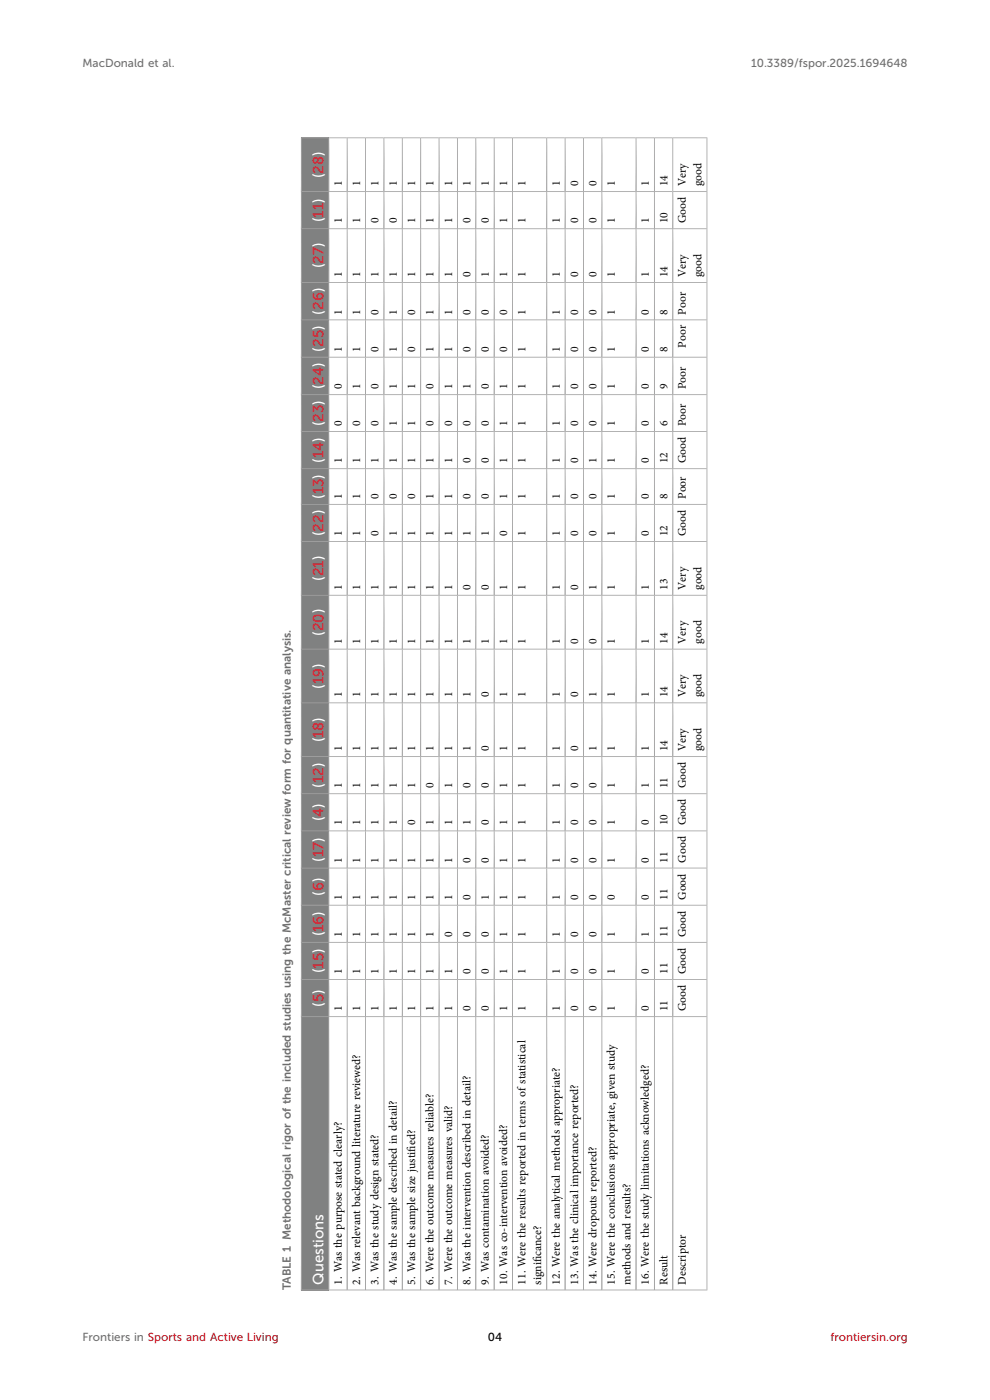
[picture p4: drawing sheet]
<svg xmlns="http://www.w3.org/2000/svg" width="210mm" height="297mm" viewBox="0 0 210 297" stroke-linecap="round" stroke-linejoin="round" font-family="sans-serif">
<g fill="#808181">
<path d="M63.8 215.8h5.9v58h-5.9z" fill-rule="evenodd"/>
<path d="M63.8 207.9h5.9v7.9h-5.9z" fill-rule="evenodd"/>
<path d="M63.8 200h5.9v7.9h-5.9z" fill-rule="evenodd"/>
<path d="M63.8 192.1h5.9v7.9h-5.9z" fill-rule="evenodd"/>
<path d="M63.8 184.2h5.9v7.9h-5.9z" fill-rule="evenodd"/>
<path d="M63.8 176.4h5.9v7.8h-5.9z" fill-rule="evenodd"/>
<path d="M63.8 168.5h5.9v7.9h-5.9z" fill-rule="evenodd"/>
<path d="M63.8 160.6h5.9v7.9h-5.9z" fill-rule="evenodd"/>
<path d="M63.8 149.2h5.9v11.4h-5.9z" fill-rule="evenodd"/>
<path d="M63.8 137.8h5.9v11.4h-5.9z" fill-rule="evenodd"/>
<path d="M63.8 126.4h5.9v11.4h-5.9z" fill-rule="evenodd"/>
<path d="M63.8 115h5.9v11.4h-5.9z" fill-rule="evenodd"/>
<path d="M63.8 107.1h5.9v7.9h-5.9z" fill-rule="evenodd"/>
<path d="M63.8 99.5h5.9v7.6h-5.9z" fill-rule="evenodd"/>
<path d="M63.8 91.6h5.9v7.9h-5.9z" fill-rule="evenodd"/>
<path d="M63.8 83.8h5.9v7.8h-5.9z" fill-rule="evenodd"/>
<path d="M63.8 75.9h5.9v7.9h-5.9z" fill-rule="evenodd"/>
<path d="M63.8 67.9h5.9v8h-5.9z" fill-rule="evenodd"/>
<path d="M63.8 60h5.9v7.9h-5.9z" fill-rule="evenodd"/>
<path d="M63.8 48.6h5.9v11.4h-5.9z" fill-rule="evenodd"/>
<path d="M63.8 40.7h5.9v7.9h-5.9z" fill-rule="evenodd"/>
<path d="M63.8 29.1h5.9v11.6h-5.9z" fill-rule="evenodd"/>
</g>
<g fill="none" stroke="#a3a3a3" stroke-width=".21">
<path d="M63.8 29.2h86.2M63.9 29.2v244.6M69.7 29.2v244.6M73.6 29.2v244.6M77.5 29.2v244.6M81.4 29.2v244.6M85.3 29.2v244.6M89.2 29.2v244.6M93.1 29.2v244.6M97 29.2v244.6M100.9 29.2v244.6M104.8 29.2v244.6"/>
<path d="M108.7 29.2v244.6M116 29.2v244.6M119.9 29.2v244.6M123.8 29.2v244.6M127.7 29.2v244.6M134.9 29.2v244.6M138.8 29.2v244.6M142.7 29.2v244.6M150 29.2v244.6M63.8 59.9h86.2M63.8 48.5h86.2M63.8 40.6h86.2"/>
<path d="M63.8 75.8h86.2M63.8 67.9h86.2M63.8 99.4h86.2M63.8 91.6h86.2M63.8 83.7h86.2M63.8 114.9h86.2M63.8 107h86.2M63.8 137.7h86.2M63.8 126.3h86.2M63.8 149.1h86.2M63.8 176.3h86.2M63.8 168.4h86.2"/>
<path d="M63.8 160.5h86.2M63.8 199.9h86.2M63.8 192h86.2M63.8 184.2h86.2M63.8 215.7h86.2M63.8 207.8h86.2M63.8 273.7h86.2"/>
</g>
<g font-size="3.2" fill="#fff">
<text x="68.6" y="37.8" transform="rotate(-90 68.6 37.8)">(28)</text>
<text x="68.6" y="47.1" transform="rotate(-90 68.6 47.1)">(11)</text>
<text x="68.6" y="56.9" transform="rotate(-90 68.6 56.9)">(27)</text>
<text x="68.6" y="66.7" transform="rotate(-90 68.6 66.7)">(26)</text>
<text x="68.6" y="74.6" transform="rotate(-90 68.6 74.6)">(25)</text>
<text x="68.6" y="82.6" transform="rotate(-90 68.6 82.6)">(24)</text>
<text x="68.6" y="90.4" transform="rotate(-90 68.6 90.4)">(23)</text>
<text x="68.6" y="98.2" transform="rotate(-90 68.6 98.2)">(14)</text>
<text x="68.6" y="105.9" transform="rotate(-90 68.6 105.9)">(13)</text>
<text x="68.6" y="113.7" transform="rotate(-90 68.6 113.7)">(22)</text>
<text x="68.6" y="123.2" transform="rotate(-90 68.6 123.2)">(21)</text>
<text x="68.6" y="134.9" transform="rotate(-90 68.6 134.9)">(20)</text>
<text x="68.6" y="146.1" transform="rotate(-90 68.6 146.1)">(19)</text>
<text x="68.6" y="157.5" transform="rotate(-90 68.6 157.5)">(18)</text>
<text x="68.6" y="167.1" transform="rotate(-90 68.6 167.1)">(12)</text>
<text x="68.6" y="174.2" transform="rotate(-90 68.6 174.2)">(4)</text>
<text x="68.6" y="182.8" transform="rotate(-90 68.6 182.8)">(17)</text>
<text x="68.6" y="190" transform="rotate(-90 68.6 190)">(6)</text>
<text x="68.6" y="198.7" transform="rotate(-90 68.6 198.7)">(16)</text>
<text x="68.6" y="206.5" transform="rotate(-90 68.6 206.5)">(15)</text>
<text x="68.6" y="213.6" transform="rotate(-90 68.6 213.6)">(5)</text>
<text x="68.6" y="272.5" transform="rotate(-90 68.6 272.5)">Questions</text>
</g>
<g font-size="2.5" fill="#707070">
<text x="17.5" y="14.3">MacDonald et al.</text>
<text x="159.3" y="14.3">10.3389/fspor.2025.1694648</text>
<text x="61.7" y="273.8" transform="rotate(-90 61.7 273.8)">TABLE 1 Methodological rigor of the included studies using the McMaster critical review form for quantitative analysis.</text>
<text x="17.5" y="284.5">Frontiers in Sports and Active Living</text>
</g>
<g font-size="2.5">
<text x="72.5" y="39.5" transform="rotate(-90 72.5 39.5)">1</text>
<text x="76.4" y="39.5" transform="rotate(-90 76.4 39.5)">1</text>
<text x="80.3" y="39.5" transform="rotate(-90 80.3 39.5)">1</text>
<text x="84.2" y="39.5" transform="rotate(-90 84.2 39.5)">1</text>
<text x="88.1" y="39.5" transform="rotate(-90 88.1 39.5)">1</text>
<text x="92" y="39.5" transform="rotate(-90 92 39.5)">1</text>
<text x="95.9" y="39.5" transform="rotate(-90 95.9 39.5)">1</text>
<text x="99.8" y="39.5" transform="rotate(-90 99.8 39.5)">1</text>
<text x="103.7" y="39.5" transform="rotate(-90 103.7 39.5)">1</text>
<text x="107.6" y="39.5" transform="rotate(-90 107.6 39.5)">1</text>
<text x="111.5" y="39.5" transform="rotate(-90 111.5 39.5)">1</text>
<text x="118.7" y="39.5" transform="rotate(-90 118.7 39.5)">1</text>
<text x="122.6" y="39.5" transform="rotate(-90 122.6 39.5)">0</text>
<text x="126.5" y="39.5" transform="rotate(-90 126.5 39.5)">0</text>
<text x="130.4" y="39.5" transform="rotate(-90 130.4 39.5)">1</text>
<text x="137.7" y="39.5" transform="rotate(-90 137.7 39.5)">1</text>
<text x="141.6" y="39.5" transform="rotate(-90 141.6 39.5)">14</text>
<text x="145.5" y="39.5" transform="rotate(-90 145.5 39.5)">Very</text>
<text x="148.8" y="39.5" transform="rotate(-90 148.8 39.5)">good</text>
<text x="72.5" y="47.4" transform="rotate(-90 72.5 47.4)">1</text>
<text x="76.4" y="47.4" transform="rotate(-90 76.4 47.4)">1</text>
<text x="80.3" y="47.4" transform="rotate(-90 80.3 47.4)">0</text>
<text x="84.2" y="47.4" transform="rotate(-90 84.2 47.4)">0</text>
<text x="88.1" y="47.4" transform="rotate(-90 88.1 47.4)">1</text>
<text x="92" y="47.4" transform="rotate(-90 92 47.4)">1</text>
<text x="95.9" y="47.4" transform="rotate(-90 95.9 47.4)">1</text>
<text x="99.8" y="47.4" transform="rotate(-90 99.8 47.4)">0</text>
<text x="103.7" y="47.4" transform="rotate(-90 103.7 47.4)">0</text>
<text x="107.6" y="47.4" transform="rotate(-90 107.6 47.4)">1</text>
<text x="111.5" y="47.4" transform="rotate(-90 111.5 47.4)">1</text>
<text x="118.7" y="47.4" transform="rotate(-90 118.7 47.4)">1</text>
<text x="122.6" y="47.4" transform="rotate(-90 122.6 47.4)">0</text>
<text x="126.5" y="47.4" transform="rotate(-90 126.5 47.4)">0</text>
<text x="130.4" y="47.4" transform="rotate(-90 130.4 47.4)">1</text>
<text x="137.7" y="47.4" transform="rotate(-90 137.7 47.4)">1</text>
<text x="141.6" y="47.4" transform="rotate(-90 141.6 47.4)">10</text>
<text x="145.5" y="47.4" transform="rotate(-90 145.5 47.4)">Good</text>
<text x="72.5" y="58.8" transform="rotate(-90 72.5 58.8)">1</text>
<text x="76.4" y="58.8" transform="rotate(-90 76.4 58.8)">1</text>
<text x="80.3" y="58.8" transform="rotate(-90 80.3 58.8)">1</text>
<text x="84.2" y="58.8" transform="rotate(-90 84.2 58.8)">1</text>
<text x="88.1" y="58.8" transform="rotate(-90 88.1 58.8)">1</text>
<text x="92" y="58.8" transform="rotate(-90 92 58.8)">1</text>
<text x="95.9" y="58.8" transform="rotate(-90 95.9 58.8)">1</text>
<text x="99.8" y="58.8" transform="rotate(-90 99.8 58.8)">0</text>
<text x="103.7" y="58.8" transform="rotate(-90 103.7 58.8)">1</text>
<text x="107.6" y="58.8" transform="rotate(-90 107.6 58.8)">1</text>
<text x="111.5" y="58.8" transform="rotate(-90 111.5 58.8)">1</text>
<text x="118.7" y="58.8" transform="rotate(-90 118.7 58.8)">1</text>
<text x="122.6" y="58.8" transform="rotate(-90 122.6 58.8)">0</text>
<text x="126.5" y="58.8" transform="rotate(-90 126.5 58.8)">0</text>
<text x="130.4" y="58.8" transform="rotate(-90 130.4 58.8)">1</text>
<text x="137.7" y="58.8" transform="rotate(-90 137.7 58.8)">1</text>
<text x="141.6" y="58.8" transform="rotate(-90 141.6 58.8)">14</text>
<text x="145.5" y="58.8" transform="rotate(-90 145.5 58.8)">Very</text>
<text x="148.8" y="58.8" transform="rotate(-90 148.8 58.8)">good</text>
<text x="72.5" y="66.7" transform="rotate(-90 72.5 66.7)">1</text>
<text x="76.4" y="66.7" transform="rotate(-90 76.4 66.7)">1</text>
<text x="80.3" y="66.7" transform="rotate(-90 80.3 66.7)">0</text>
<text x="84.2" y="66.7" transform="rotate(-90 84.2 66.7)">1</text>
<text x="88.1" y="66.7" transform="rotate(-90 88.1 66.7)">0</text>
<text x="92" y="66.7" transform="rotate(-90 92 66.7)">1</text>
<text x="95.9" y="66.7" transform="rotate(-90 95.9 66.7)">1</text>
<text x="99.8" y="66.7" transform="rotate(-90 99.8 66.7)">0</text>
<text x="103.7" y="66.7" transform="rotate(-90 103.7 66.7)">0</text>
<text x="107.6" y="66.7" transform="rotate(-90 107.6 66.7)">0</text>
<text x="111.5" y="66.7" transform="rotate(-90 111.5 66.7)">1</text>
<text x="118.7" y="66.7" transform="rotate(-90 118.7 66.7)">1</text>
<text x="122.6" y="66.7" transform="rotate(-90 122.6 66.7)">0</text>
<text x="126.5" y="66.7" transform="rotate(-90 126.5 66.7)">0</text>
<text x="130.4" y="66.7" transform="rotate(-90 130.4 66.7)">1</text>
<text x="137.7" y="66.7" transform="rotate(-90 137.7 66.7)">0</text>
<text x="141.6" y="66.7" transform="rotate(-90 141.6 66.7)">8</text>
<text x="145.5" y="66.7" transform="rotate(-90 145.5 66.7)">Poor</text>
<text x="72.5" y="74.6" transform="rotate(-90 72.5 74.6)">1</text>
<text x="76.4" y="74.6" transform="rotate(-90 76.4 74.6)">1</text>
<text x="80.3" y="74.6" transform="rotate(-90 80.3 74.6)">0</text>
<text x="84.2" y="74.6" transform="rotate(-90 84.2 74.6)">1</text>
<text x="88.1" y="74.6" transform="rotate(-90 88.1 74.6)">0</text>
<text x="92" y="74.6" transform="rotate(-90 92 74.6)">1</text>
<text x="95.9" y="74.6" transform="rotate(-90 95.9 74.6)">1</text>
<text x="99.8" y="74.6" transform="rotate(-90 99.8 74.6)">0</text>
<text x="103.7" y="74.6" transform="rotate(-90 103.7 74.6)">0</text>
<text x="107.6" y="74.6" transform="rotate(-90 107.6 74.6)">0</text>
<text x="111.5" y="74.6" transform="rotate(-90 111.5 74.6)">1</text>
<text x="118.7" y="74.6" transform="rotate(-90 118.7 74.6)">1</text>
<text x="122.6" y="74.6" transform="rotate(-90 122.6 74.6)">0</text>
<text x="126.5" y="74.6" transform="rotate(-90 126.5 74.6)">0</text>
<text x="130.4" y="74.6" transform="rotate(-90 130.4 74.6)">1</text>
<text x="137.7" y="74.6" transform="rotate(-90 137.7 74.6)">0</text>
<text x="141.6" y="74.6" transform="rotate(-90 141.6 74.6)">8</text>
<text x="145.5" y="73.8" transform="rotate(-90 145.5 73.8)">Poor</text>
<text x="72.5" y="82.6" transform="rotate(-90 72.5 82.6)">0</text>
<text x="76.4" y="82.6" transform="rotate(-90 76.4 82.6)">1</text>
<text x="80.3" y="82.6" transform="rotate(-90 80.3 82.6)">0</text>
<text x="84.2" y="82.6" transform="rotate(-90 84.2 82.6)">1</text>
<text x="88.1" y="82.6" transform="rotate(-90 88.1 82.6)">1</text>
<text x="92" y="82.6" transform="rotate(-90 92 82.6)">0</text>
<text x="95.9" y="82.6" transform="rotate(-90 95.9 82.6)">1</text>
<text x="99.8" y="82.6" transform="rotate(-90 99.8 82.6)">1</text>
<text x="103.7" y="82.6" transform="rotate(-90 103.7 82.6)">0</text>
<text x="107.6" y="82.6" transform="rotate(-90 107.6 82.6)">1</text>
<text x="111.5" y="82.6" transform="rotate(-90 111.5 82.6)">1</text>
<text x="118.7" y="82.6" transform="rotate(-90 118.7 82.6)">1</text>
<text x="122.6" y="82.6" transform="rotate(-90 122.6 82.6)">0</text>
<text x="126.5" y="82.6" transform="rotate(-90 126.5 82.6)">0</text>
<text x="130.4" y="82.6" transform="rotate(-90 130.4 82.6)">1</text>
<text x="137.7" y="82.6" transform="rotate(-90 137.7 82.6)">0</text>
<text x="141.6" y="82.6" transform="rotate(-90 141.6 82.6)">9</text>
<text x="145.5" y="82.6" transform="rotate(-90 145.5 82.6)">Poor</text>
<text x="72.5" y="90.4" transform="rotate(-90 72.5 90.4)">0</text>
<text x="76.4" y="90.4" transform="rotate(-90 76.4 90.4)">0</text>
<text x="80.3" y="90.4" transform="rotate(-90 80.3 90.4)">0</text>
<text x="84.2" y="90.4" transform="rotate(-90 84.2 90.4)">1</text>
<text x="88.1" y="90.4" transform="rotate(-90 88.1 90.4)">1</text>
<text x="92" y="90.4" transform="rotate(-90 92 90.4)">0</text>
<text x="95.9" y="90.4" transform="rotate(-90 95.9 90.4)">0</text>
<text x="99.8" y="90.4" transform="rotate(-90 99.8 90.4)">0</text>
<text x="103.7" y="90.4" transform="rotate(-90 103.7 90.4)">0</text>
<text x="107.6" y="90.4" transform="rotate(-90 107.6 90.4)">1</text>
<text x="111.5" y="90.4" transform="rotate(-90 111.5 90.4)">1</text>
<text x="118.7" y="90.4" transform="rotate(-90 118.7 90.4)">1</text>
<text x="122.6" y="90.4" transform="rotate(-90 122.6 90.4)">0</text>
<text x="126.5" y="90.4" transform="rotate(-90 126.5 90.4)">0</text>
<text x="130.4" y="90.4" transform="rotate(-90 130.4 90.4)">1</text>
<text x="137.7" y="90.4" transform="rotate(-90 137.7 90.4)">0</text>
<text x="141.6" y="90.4" transform="rotate(-90 141.6 90.4)">6</text>
<text x="145.5" y="90.4" transform="rotate(-90 145.5 90.4)">Poor</text>
<text x="72.5" y="98.3" transform="rotate(-90 72.5 98.3)">1</text>
<text x="76.4" y="98.3" transform="rotate(-90 76.4 98.3)">1</text>
<text x="80.3" y="98.3" transform="rotate(-90 80.3 98.3)">1</text>
<text x="84.2" y="98.3" transform="rotate(-90 84.2 98.3)">1</text>
<text x="88.1" y="98.3" transform="rotate(-90 88.1 98.3)">1</text>
<text x="92" y="98.3" transform="rotate(-90 92 98.3)">1</text>
<text x="95.9" y="98.3" transform="rotate(-90 95.9 98.3)">1</text>
<text x="99.8" y="98.3" transform="rotate(-90 99.8 98.3)">0</text>
<text x="103.7" y="98.3" transform="rotate(-90 103.7 98.3)">0</text>
<text x="107.6" y="98.3" transform="rotate(-90 107.6 98.3)">1</text>
<text x="111.5" y="98.3" transform="rotate(-90 111.5 98.3)">1</text>
<text x="118.7" y="98.3" transform="rotate(-90 118.7 98.3)">1</text>
<text x="122.6" y="98.3" transform="rotate(-90 122.6 98.3)">0</text>
<text x="126.5" y="98.3" transform="rotate(-90 126.5 98.3)">1</text>
<text x="130.4" y="98.3" transform="rotate(-90 130.4 98.3)">1</text>
<text x="137.7" y="98.3" transform="rotate(-90 137.7 98.3)">0</text>
<text x="141.6" y="98.3" transform="rotate(-90 141.6 98.3)">12</text>
<text x="145.5" y="98.3" transform="rotate(-90 145.5 98.3)">Good</text>
<text x="72.5" y="105.9" transform="rotate(-90 72.5 105.9)">1</text>
<text x="76.4" y="105.9" transform="rotate(-90 76.4 105.9)">1</text>
<text x="80.3" y="105.9" transform="rotate(-90 80.3 105.9)">0</text>
<text x="84.2" y="105.9" transform="rotate(-90 84.2 105.9)">0</text>
<text x="88.1" y="105.9" transform="rotate(-90 88.1 105.9)">0</text>
<text x="92" y="105.9" transform="rotate(-90 92 105.9)">1</text>
<text x="95.9" y="105.9" transform="rotate(-90 95.9 105.9)">1</text>
<text x="99.8" y="105.9" transform="rotate(-90 99.8 105.9)">0</text>
<text x="103.7" y="105.9" transform="rotate(-90 103.7 105.9)">0</text>
<text x="107.6" y="105.9" transform="rotate(-90 107.6 105.9)">1</text>
<text x="111.5" y="105.9" transform="rotate(-90 111.5 105.9)">1</text>
<text x="118.7" y="105.9" transform="rotate(-90 118.7 105.9)">1</text>
<text x="122.6" y="105.9" transform="rotate(-90 122.6 105.9)">0</text>
<text x="126.5" y="105.9" transform="rotate(-90 126.5 105.9)">0</text>
<text x="130.4" y="105.9" transform="rotate(-90 130.4 105.9)">1</text>
<text x="137.7" y="105.9" transform="rotate(-90 137.7 105.9)">0</text>
<text x="141.6" y="105.9" transform="rotate(-90 141.6 105.9)">8</text>
<text x="145.5" y="105.9" transform="rotate(-90 145.5 105.9)">Poor</text>
<text x="72.5" y="113.7" transform="rotate(-90 72.5 113.7)">1</text>
<text x="76.4" y="113.7" transform="rotate(-90 76.4 113.7)">1</text>
<text x="80.3" y="113.7" transform="rotate(-90 80.3 113.7)">0</text>
<text x="84.2" y="113.7" transform="rotate(-90 84.2 113.7)">1</text>
<text x="88.1" y="113.7" transform="rotate(-90 88.1 113.7)">1</text>
<text x="92" y="113.7" transform="rotate(-90 92 113.7)">1</text>
<text x="95.9" y="113.7" transform="rotate(-90 95.9 113.7)">1</text>
<text x="99.8" y="113.7" transform="rotate(-90 99.8 113.7)">1</text>
<text x="103.7" y="113.7" transform="rotate(-90 103.7 113.7)">1</text>
<text x="107.6" y="113.7" transform="rotate(-90 107.6 113.7)">0</text>
<text x="111.5" y="113.7" transform="rotate(-90 111.5 113.7)">1</text>
<text x="118.7" y="113.7" transform="rotate(-90 118.7 113.7)">1</text>
<text x="122.6" y="113.7" transform="rotate(-90 122.6 113.7)">0</text>
<text x="126.5" y="113.7" transform="rotate(-90 126.5 113.7)">0</text>
<text x="130.4" y="113.7" transform="rotate(-90 130.4 113.7)">1</text>
<text x="137.7" y="113.7" transform="rotate(-90 137.7 113.7)">0</text>
<text x="141.6" y="113.7" transform="rotate(-90 141.6 113.7)">12</text>
<text x="145.5" y="113.7" transform="rotate(-90 145.5 113.7)">Good</text>
<text x="72.5" y="125.1" transform="rotate(-90 72.5 125.1)">1</text>
<text x="76.4" y="125.1" transform="rotate(-90 76.4 125.1)">1</text>
<text x="80.3" y="125.1" transform="rotate(-90 80.3 125.1)">1</text>
<text x="84.2" y="125.1" transform="rotate(-90 84.2 125.1)">1</text>
<text x="88.1" y="125.1" transform="rotate(-90 88.1 125.1)">1</text>
<text x="92" y="125.1" transform="rotate(-90 92 125.1)">1</text>
<text x="95.9" y="125.1" transform="rotate(-90 95.9 125.1)">1</text>
<text x="99.8" y="125.1" transform="rotate(-90 99.8 125.1)">0</text>
<text x="103.7" y="125.1" transform="rotate(-90 103.7 125.1)">0</text>
<text x="107.6" y="125.1" transform="rotate(-90 107.6 125.1)">1</text>
<text x="111.5" y="125.1" transform="rotate(-90 111.5 125.1)">1</text>
<text x="118.7" y="125.1" transform="rotate(-90 118.7 125.1)">1</text>
<text x="122.6" y="125.1" transform="rotate(-90 122.6 125.1)">0</text>
<text x="126.5" y="125.1" transform="rotate(-90 126.5 125.1)">1</text>
<text x="130.4" y="125.1" transform="rotate(-90 130.4 125.1)">1</text>
<text x="137.7" y="125.1" transform="rotate(-90 137.7 125.1)">1</text>
<text x="141.6" y="125.1" transform="rotate(-90 141.6 125.1)">13</text>
<text x="145.5" y="125.1" transform="rotate(-90 145.5 125.1)">Very</text>
<text x="148.8" y="125.1" transform="rotate(-90 148.8 125.1)">good</text>
<text x="72.5" y="136.6" transform="rotate(-90 72.5 136.6)">1</text>
<text x="76.4" y="136.6" transform="rotate(-90 76.4 136.6)">1</text>
<text x="80.3" y="136.6" transform="rotate(-90 80.3 136.6)">1</text>
<text x="84.2" y="136.6" transform="rotate(-90 84.2 136.6)">1</text>
<text x="88.1" y="136.6" transform="rotate(-90 88.1 136.6)">1</text>
<text x="92" y="136.6" transform="rotate(-90 92 136.6)">1</text>
<text x="95.9" y="136.6" transform="rotate(-90 95.9 136.6)">1</text>
<text x="99.8" y="136.6" transform="rotate(-90 99.8 136.6)">1</text>
<text x="103.7" y="136.6" transform="rotate(-90 103.7 136.6)">1</text>
<text x="107.6" y="136.6" transform="rotate(-90 107.6 136.6)">1</text>
<text x="111.5" y="136.6" transform="rotate(-90 111.5 136.6)">1</text>
<text x="118.7" y="136.6" transform="rotate(-90 118.7 136.6)">1</text>
<text x="122.6" y="136.6" transform="rotate(-90 122.6 136.6)">0</text>
<text x="126.5" y="136.6" transform="rotate(-90 126.5 136.6)">0</text>
<text x="130.4" y="136.6" transform="rotate(-90 130.4 136.6)">1</text>
<text x="137.7" y="136.6" transform="rotate(-90 137.7 136.6)">1</text>
<text x="141.6" y="136.6" transform="rotate(-90 141.6 136.6)">14</text>
<text x="145.5" y="136.6" transform="rotate(-90 145.5 136.6)">Very</text>
<text x="148.8" y="136.6" transform="rotate(-90 148.8 136.6)">good</text>
<text x="72.5" y="148" transform="rotate(-90 72.5 148)">1</text>
<text x="76.4" y="148" transform="rotate(-90 76.4 148)">1</text>
<text x="80.3" y="148" transform="rotate(-90 80.3 148)">1</text>
<text x="84.2" y="148" transform="rotate(-90 84.2 148)">1</text>
<text x="88.1" y="148" transform="rotate(-90 88.1 148)">1</text>
<text x="92" y="148" transform="rotate(-90 92 148)">1</text>
<text x="95.9" y="148" transform="rotate(-90 95.9 148)">1</text>
<text x="99.8" y="148" transform="rotate(-90 99.8 148)">1</text>
<text x="103.7" y="148" transform="rotate(-90 103.7 148)">0</text>
<text x="107.6" y="148" transform="rotate(-90 107.6 148)">1</text>
<text x="111.5" y="148" transform="rotate(-90 111.5 148)">1</text>
<text x="118.7" y="148" transform="rotate(-90 118.7 148)">1</text>
<text x="122.6" y="148" transform="rotate(-90 122.6 148)">0</text>
<text x="126.5" y="148" transform="rotate(-90 126.5 148)">1</text>
<text x="130.4" y="148" transform="rotate(-90 130.4 148)">1</text>
<text x="137.7" y="148" transform="rotate(-90 137.7 148)">1</text>
<text x="141.6" y="148" transform="rotate(-90 141.6 148)">14</text>
<text x="145.5" y="148" transform="rotate(-90 145.5 148)">Very</text>
<text x="148.8" y="148" transform="rotate(-90 148.8 148)">good</text>
<text x="72.5" y="159.4" transform="rotate(-90 72.5 159.4)">1</text>
<text x="76.4" y="159.4" transform="rotate(-90 76.4 159.4)">1</text>
<text x="80.3" y="159.4" transform="rotate(-90 80.3 159.4)">1</text>
<text x="84.2" y="159.4" transform="rotate(-90 84.2 159.4)">1</text>
<text x="88.1" y="159.4" transform="rotate(-90 88.1 159.4)">1</text>
<text x="92" y="159.4" transform="rotate(-90 92 159.4)">1</text>
<text x="95.9" y="159.4" transform="rotate(-90 95.9 159.4)">1</text>
<text x="99.8" y="159.4" transform="rotate(-90 99.8 159.4)">1</text>
<text x="103.7" y="159.4" transform="rotate(-90 103.7 159.4)">0</text>
<text x="107.6" y="159.4" transform="rotate(-90 107.6 159.4)">1</text>
<text x="111.5" y="159.4" transform="rotate(-90 111.5 159.4)">1</text>
<text x="118.7" y="159.4" transform="rotate(-90 118.7 159.4)">1</text>
<text x="122.6" y="159.4" transform="rotate(-90 122.6 159.4)">0</text>
<text x="126.5" y="159.4" transform="rotate(-90 126.5 159.4)">1</text>
<text x="130.4" y="159.4" transform="rotate(-90 130.4 159.4)">1</text>
<text x="137.7" y="159.4" transform="rotate(-90 137.7 159.4)">1</text>
<text x="141.6" y="159.4" transform="rotate(-90 141.6 159.4)">14</text>
<text x="145.5" y="159.4" transform="rotate(-90 145.5 159.4)">Very</text>
<text x="148.8" y="159.4" transform="rotate(-90 148.8 159.4)">good</text>
<text x="72.5" y="167.2" transform="rotate(-90 72.5 167.2)">1</text>
<text x="76.4" y="167.2" transform="rotate(-90 76.4 167.2)">1</text>
<text x="80.3" y="167.2" transform="rotate(-90 80.3 167.2)">1</text>
<text x="84.2" y="167.2" transform="rotate(-90 84.2 167.2)">1</text>
<text x="88.1" y="167.2" transform="rotate(-90 88.1 167.2)">1</text>
<text x="92" y="167.2" transform="rotate(-90 92 167.2)">0</text>
<text x="95.9" y="167.2" transform="rotate(-90 95.9 167.2)">1</text>
<text x="99.8" y="167.2" transform="rotate(-90 99.8 167.2)">0</text>
<text x="103.7" y="167.2" transform="rotate(-90 103.7 167.2)">0</text>
<text x="107.6" y="167.2" transform="rotate(-90 107.6 167.2)">1</text>
<text x="111.5" y="167.2" transform="rotate(-90 111.5 167.2)">1</text>
<text x="118.7" y="167.2" transform="rotate(-90 118.7 167.2)">1</text>
<text x="122.6" y="167.2" transform="rotate(-90 122.6 167.2)">0</text>
<text x="126.5" y="167.2" transform="rotate(-90 126.5 167.2)">0</text>
<text x="130.4" y="167.2" transform="rotate(-90 130.4 167.2)">1</text>
<text x="137.7" y="167.2" transform="rotate(-90 137.7 167.2)">1</text>
<text x="141.6" y="167.2" transform="rotate(-90 141.6 167.2)">11</text>
<text x="145.5" y="167.2" transform="rotate(-90 145.5 167.2)">Good</text>
<text x="72.5" y="175.1" transform="rotate(-90 72.5 175.1)">1</text>
<text x="76.4" y="175.1" transform="rotate(-90 76.4 175.1)">1</text>
<text x="80.3" y="175.1" transform="rotate(-90 80.3 175.1)">1</text>
<text x="84.2" y="175.1" transform="rotate(-90 84.2 175.1)">1</text>
<text x="88.1" y="175.1" transform="rotate(-90 88.1 175.1)">0</text>
<text x="92" y="175.1" transform="rotate(-90 92 175.1)">1</text>
<text x="95.9" y="175.1" transform="rotate(-90 95.9 175.1)">1</text>
<text x="99.8" y="175.1" transform="rotate(-90 99.8 175.1)">1</text>
<text x="103.7" y="175.1" transform="rotate(-90 103.7 175.1)">0</text>
<text x="107.6" y="175.1" transform="rotate(-90 107.6 175.1)">1</text>
<text x="111.5" y="175.1" transform="rotate(-90 111.5 175.1)">1</text>
<text x="118.7" y="175.1" transform="rotate(-90 118.7 175.1)">1</text>
<text x="122.6" y="175.1" transform="rotate(-90 122.6 175.1)">0</text>
<text x="126.5" y="175.1" transform="rotate(-90 126.5 175.1)">0</text>
<text x="130.4" y="175.1" transform="rotate(-90 130.4 175.1)">1</text>
<text x="137.7" y="175.1" transform="rotate(-90 137.7 175.1)">0</text>
<text x="141.6" y="175.1" transform="rotate(-90 141.6 175.1)">10</text>
<text x="145.5" y="175.1" transform="rotate(-90 145.5 175.1)">Good</text>
<text x="72.5" y="183" transform="rotate(-90 72.5 183)">1</text>
<text x="76.4" y="183" transform="rotate(-90 76.4 183)">1</text>
<text x="80.3" y="183" transform="rotate(-90 80.3 183)">1</text>
<text x="84.2" y="183" transform="rotate(-90 84.2 183)">1</text>
<text x="88.1" y="183" transform="rotate(-90 88.1 183)">1</text>
<text x="92" y="183" transform="rotate(-90 92 183)">1</text>
<text x="95.9" y="183" transform="rotate(-90 95.9 183)">1</text>
<text x="99.8" y="183" transform="rotate(-90 99.8 183)">0</text>
<text x="103.7" y="183" transform="rotate(-90 103.7 183)">0</text>
<text x="107.6" y="183" transform="rotate(-90 107.6 183)">1</text>
<text x="111.5" y="183" transform="rotate(-90 111.5 183)">1</text>
<text x="118.7" y="183" transform="rotate(-90 118.7 183)">1</text>
<text x="122.6" y="183" transform="rotate(-90 122.6 183)">0</text>
<text x="126.5" y="183" transform="rotate(-90 126.5 183)">0</text>
<text x="130.4" y="183" transform="rotate(-90 130.4 183)">1</text>
<text x="137.7" y="183" transform="rotate(-90 137.7 183)">0</text>
<text x="141.6" y="183" transform="rotate(-90 141.6 183)">11</text>
<text x="145.5" y="183" transform="rotate(-90 145.5 183)">Good</text>
<text x="72.5" y="190.9" transform="rotate(-90 72.5 190.9)">1</text>
<text x="76.4" y="190.9" transform="rotate(-90 76.4 190.9)">1</text>
<text x="80.3" y="190.9" transform="rotate(-90 80.3 190.9)">1</text>
<text x="84.2" y="190.9" transform="rotate(-90 84.2 190.9)">1</text>
<text x="88.1" y="190.9" transform="rotate(-90 88.1 190.9)">1</text>
<text x="92" y="190.9" transform="rotate(-90 92 190.9)">1</text>
<text x="95.9" y="190.9" transform="rotate(-90 95.9 190.9)">1</text>
<text x="99.8" y="190.9" transform="rotate(-90 99.8 190.9)">0</text>
<text x="103.7" y="190.9" transform="rotate(-90 103.7 190.9)">1</text>
<text x="107.6" y="190.9" transform="rotate(-90 107.6 190.9)">1</text>
<text x="111.5" y="190.9" transform="rotate(-90 111.5 190.9)">1</text>
<text x="118.7" y="190.9" transform="rotate(-90 118.7 190.9)">1</text>
<text x="122.6" y="190.9" transform="rotate(-90 122.6 190.9)">0</text>
<text x="126.5" y="190.9" transform="rotate(-90 126.5 190.9)">0</text>
<text x="130.4" y="190.9" transform="rotate(-90 130.4 190.9)">0</text>
<text x="137.7" y="190.9" transform="rotate(-90 137.7 190.9)">0</text>
<text x="141.6" y="190.9" transform="rotate(-90 141.6 190.9)">11</text>
<text x="145.5" y="190.9" transform="rotate(-90 145.5 190.9)">Good</text>
<text x="72.5" y="198.8" transform="rotate(-90 72.5 198.8)">1</text>
<text x="76.4" y="198.8" transform="rotate(-90 76.4 198.8)">1</text>
<text x="80.3" y="198.8" transform="rotate(-90 80.3 198.8)">1</text>
<text x="84.2" y="198.8" transform="rotate(-90 84.2 198.8)">1</text>
<text x="88.1" y="198.8" transform="rotate(-90 88.1 198.8)">1</text>
<text x="92" y="198.8" transform="rotate(-90 92 198.8)">1</text>
<text x="95.9" y="198.8" transform="rotate(-90 95.9 198.8)">0</text>
<text x="99.8" y="198.8" transform="rotate(-90 99.8 198.8)">0</text>
<text x="103.7" y="198.8" transform="rotate(-90 103.7 198.8)">0</text>
<text x="107.6" y="198.8" transform="rotate(-90 107.6 198.8)">1</text>
<text x="111.5" y="198.8" transform="rotate(-90 111.5 198.8)">1</text>
<text x="118.7" y="198.8" transform="rotate(-90 118.7 198.8)">1</text>
<text x="122.6" y="198.8" transform="rotate(-90 122.6 198.8)">0</text>
<text x="126.5" y="198.8" transform="rotate(-90 126.5 198.8)">0</text>
<text x="130.4" y="198.8" transform="rotate(-90 130.4 198.8)">1</text>
<text x="137.7" y="198.8" transform="rotate(-90 137.7 198.8)">1</text>
<text x="141.6" y="198.8" transform="rotate(-90 141.6 198.8)">11</text>
<text x="145.5" y="198.8" transform="rotate(-90 145.5 198.8)">Good</text>
<text x="72.5" y="206.6" transform="rotate(-90 72.5 206.6)">1</text>
<text x="76.4" y="206.6" transform="rotate(-90 76.4 206.6)">1</text>
<text x="80.3" y="206.6" transform="rotate(-90 80.3 206.6)">1</text>
<text x="84.2" y="206.6" transform="rotate(-90 84.2 206.6)">1</text>
<text x="88.1" y="206.6" transform="rotate(-90 88.1 206.6)">1</text>
<text x="92" y="206.6" transform="rotate(-90 92 206.6)">1</text>
<text x="95.9" y="206.6" transform="rotate(-90 95.9 206.6)">1</text>
<text x="99.8" y="206.6" transform="rotate(-90 99.8 206.6)">0</text>
<text x="103.7" y="206.6" transform="rotate(-90 103.7 206.6)">0</text>
<text x="107.6" y="206.6" transform="rotate(-90 107.6 206.6)">1</text>
<text x="111.5" y="206.6" transform="rotate(-90 111.5 206.6)">1</text>
<text x="118.7" y="206.6" transform="rotate(-90 118.7 206.6)">1</text>
<text x="122.6" y="206.6" transform="rotate(-90 122.6 206.6)">0</text>
<text x="126.5" y="206.6" transform="rotate(-90 126.5 206.6)">0</text>
<text x="130.4" y="206.6" transform="rotate(-90 130.4 206.6)">1</text>
<text x="137.7" y="206.6" transform="rotate(-90 137.7 206.6)">0</text>
<text x="141.6" y="206.6" transform="rotate(-90 141.6 206.6)">11</text>
<text x="145.5" y="206.6" transform="rotate(-90 145.5 206.6)">Good</text>
<text x="72.5" y="214.5" transform="rotate(-90 72.5 214.5)">1</text>
<text x="76.4" y="214.5" transform="rotate(-90 76.4 214.5)">1</text>
<text x="80.3" y="214.5" transform="rotate(-90 80.3 214.5)">1</text>
<text x="84.2" y="214.5" transform="rotate(-90 84.2 214.5)">1</text>
<text x="88.1" y="214.5" transform="rotate(-90 88.1 214.5)">1</text>
<text x="92" y="214.5" transform="rotate(-90 92 214.5)">1</text>
<text x="95.9" y="214.5" transform="rotate(-90 95.9 214.5)">1</text>
<text x="99.8" y="214.5" transform="rotate(-90 99.8 214.5)">0</text>
<text x="103.7" y="214.5" transform="rotate(-90 103.7 214.5)">0</text>
<text x="107.6" y="214.5" transform="rotate(-90 107.6 214.5)">1</text>
<text x="111.5" y="214.5" transform="rotate(-90 111.5 214.5)">1</text>
<text x="118.7" y="214.5" transform="rotate(-90 118.7 214.5)">1</text>
<text x="122.6" y="214.5" transform="rotate(-90 122.6 214.5)">0</text>
<text x="126.5" y="214.5" transform="rotate(-90 126.5 214.5)">0</text>
<text x="130.4" y="214.5" transform="rotate(-90 130.4 214.5)">1</text>
<text x="137.7" y="214.5" transform="rotate(-90 137.7 214.5)">0</text>
<text x="141.6" y="214.5" transform="rotate(-90 141.6 214.5)">11</text>
<text x="145.5" y="214.5" transform="rotate(-90 145.5 214.5)">Good</text>
<text x="88.1" y="244.3" transform="rotate(-90 88.1 244.3)">ied?</text>
<text x="114.8" y="267.8" transform="rotate(-90 114.8 267.8)">icance?</text>
<text x="72.5" y="272.5" transform="rotate(-90 72.5 272.5)">1. Was the purpose stated clearly?</text>
<text x="76.4" y="272.5" transform="rotate(-90 76.4 272.5)">2. Was relevant background literature reviewed?</text>
<text x="80.3" y="272.5" transform="rotate(-90 80.3 272.5)">3. Was the study design stated?</text>
<text x="84.2" y="272.5" transform="rotate(-90 84.2 272.5)">4. Was the sample described in detail?</text>
<text x="88.1" y="272.5" transform="rotate(-90 88.1 272.5)">5. Was the sample size justif</text>
<text x="92" y="272.5" transform="rotate(-90 92 272.5)">6. Were the outcome measures reliable?</text>
<text x="95.9" y="272.5" transform="rotate(-90 95.9 272.5)">7. Were the outcome measures valid?</text>
<text x="99.8" y="272.5" transform="rotate(-90 99.8 272.5)">8. Was the intervention described in detail?</text>
<text x="103.7" y="272.5" transform="rotate(-90 103.7 272.5)">9. Was contamination avoided?</text>
<text x="107.6" y="272.5" transform="rotate(-90 107.6 272.5)">10. Was co-intervention avoided?</text>
<text x="111.5" y="272.5" transform="rotate(-90 111.5 272.5)">11. Were the results reported in terms of statistical</text>
<text x="114.8" y="272.5" transform="rotate(-90 114.8 272.5)">signif</text>
<text x="118.7" y="272.5" transform="rotate(-90 118.7 272.5)">12. Were the analytical methods appropriate?</text>
<text x="122.6" y="272.5" transform="rotate(-90 122.6 272.5)">13. Was the clinical importance reported?</text>
<text x="126.5" y="272.5" transform="rotate(-90 126.5 272.5)">14. Were dropouts reported?</text>
<text x="130.4" y="272.5" transform="rotate(-90 130.4 272.5)">15. Were the conclusions appropriate, given study</text>
<text x="133.8" y="272.5" transform="rotate(-90 133.8 272.5)">methods and results?</text>
<text x="137.7" y="272.5" transform="rotate(-90 137.7 272.5)">16. Were the study limitations acknowledged?</text>
<text x="141.6" y="272.5" transform="rotate(-90 141.6 272.5)">Result</text>
<text x="145.5" y="272.5" transform="rotate(-90 145.5 272.5)">Descriptor</text>
<text x="103.5" y="284.5">04</text>
</g>
<text font-size="2.5" fill="#d61b2a" x="176.2" y="284.5">frontiersin.org</text>
</svg>
